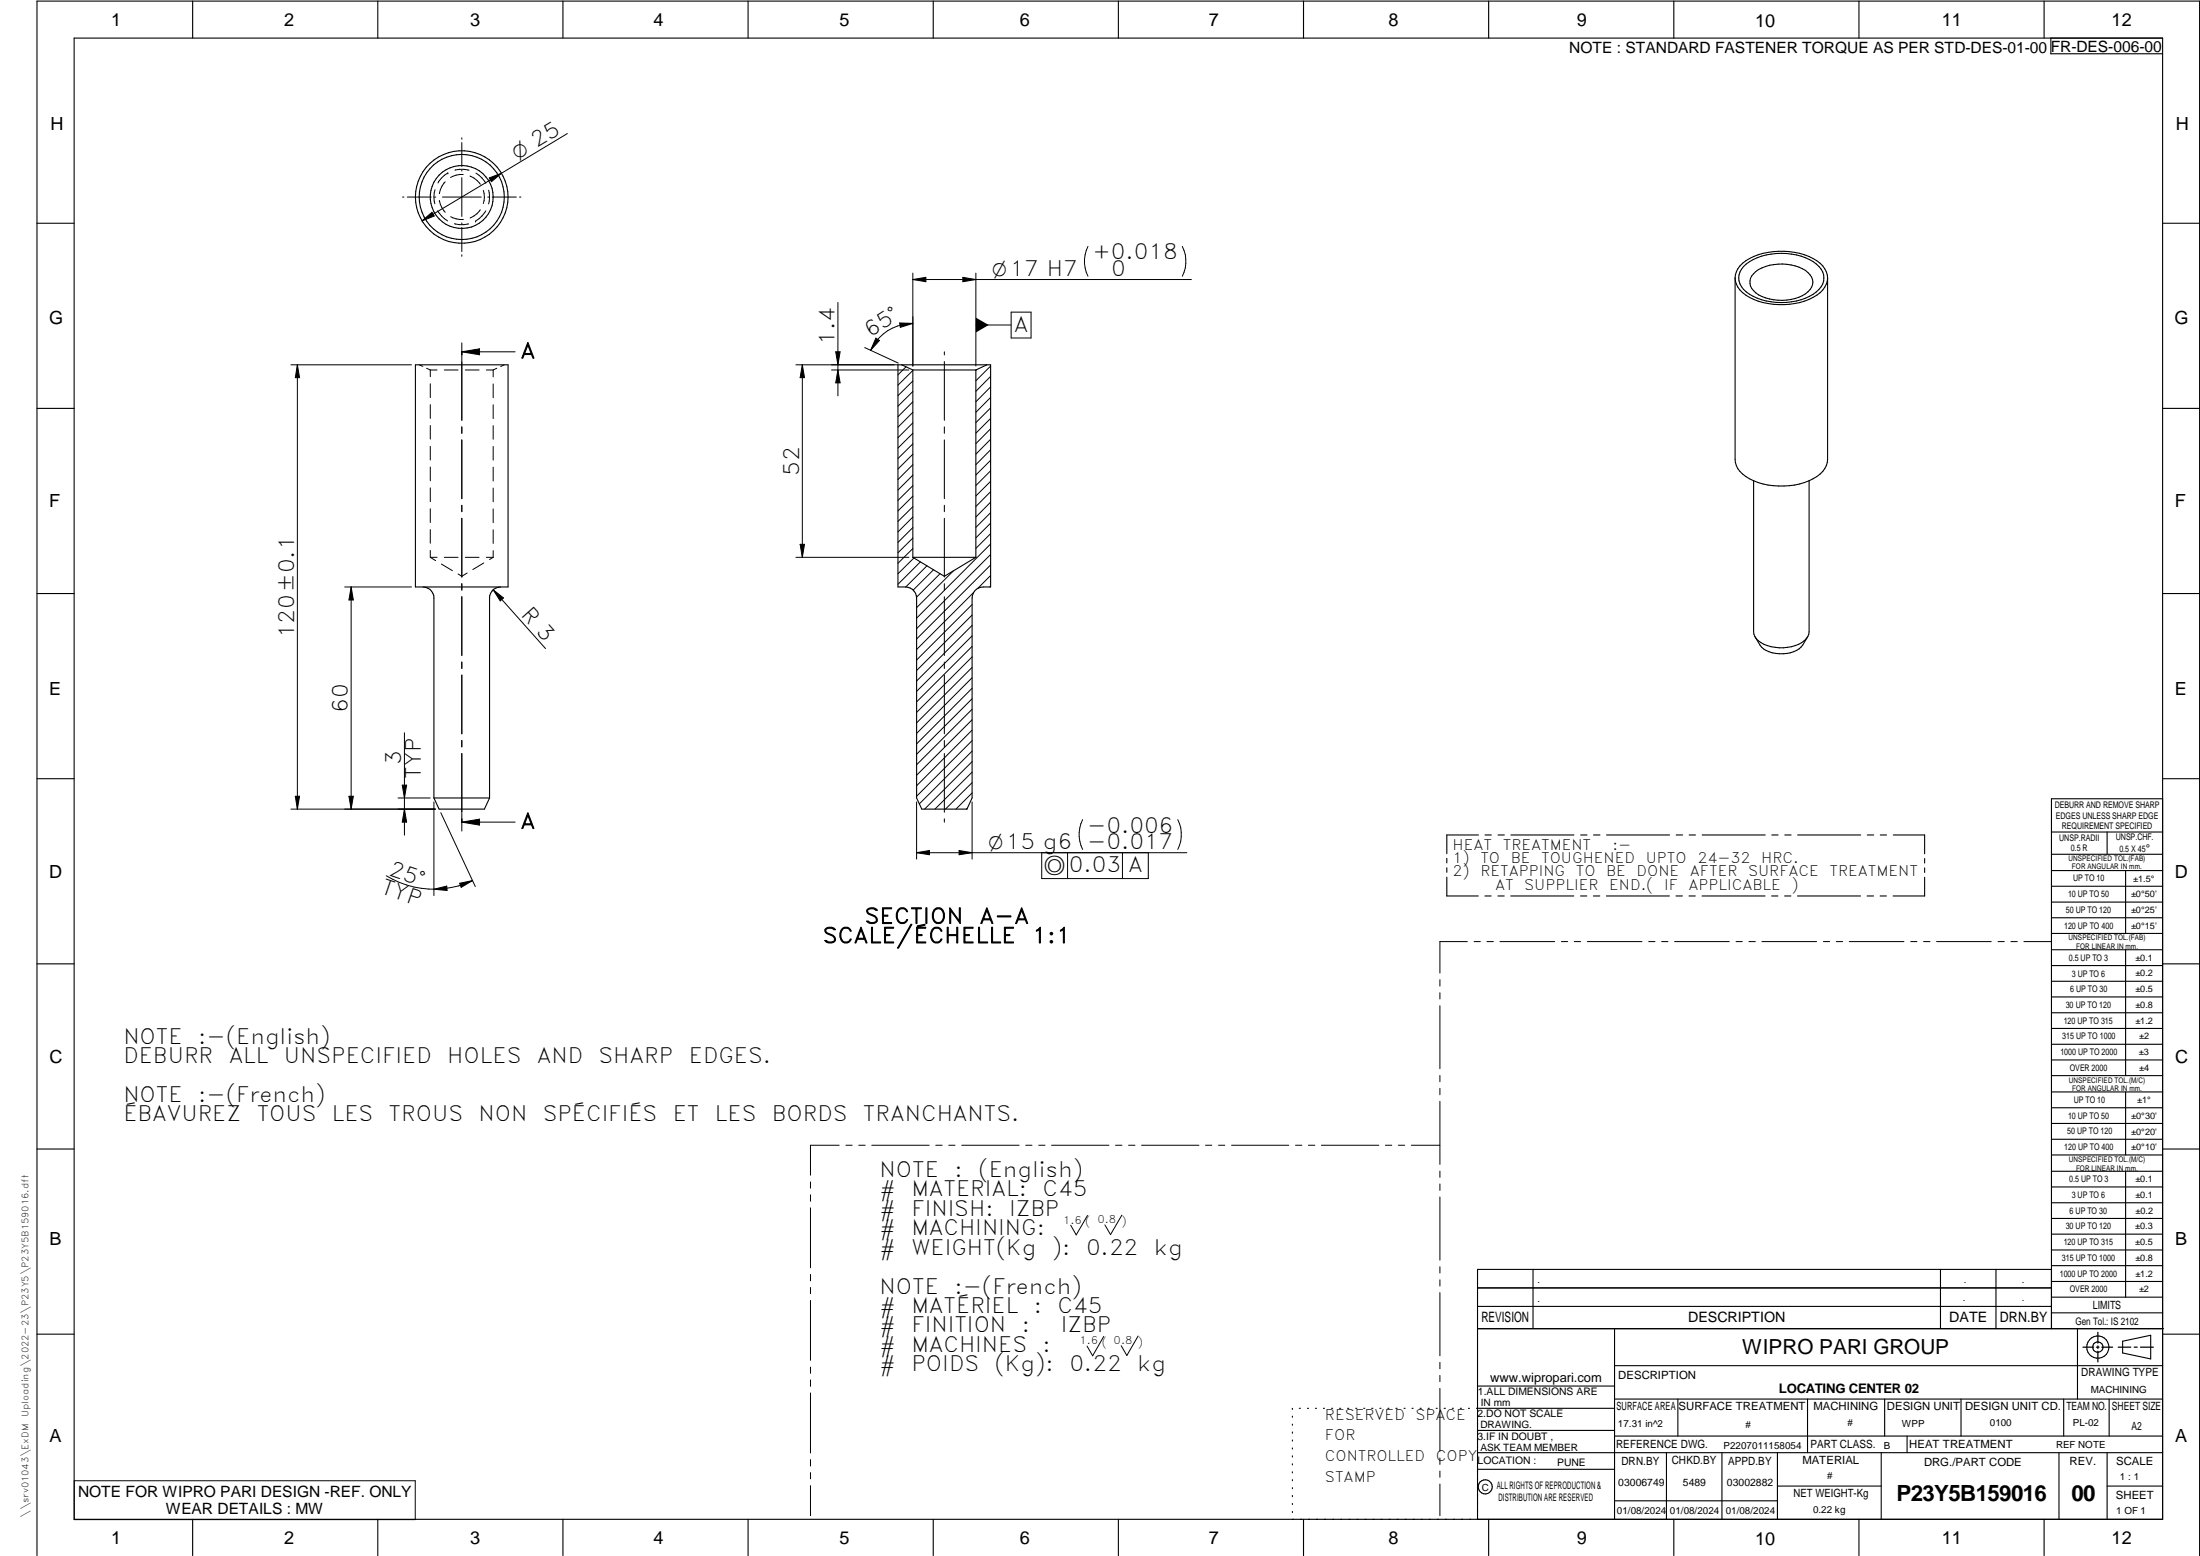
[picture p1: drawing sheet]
<svg xmlns="http://www.w3.org/2000/svg" width="594mm" height="420mm" viewBox="0 0 594 420" stroke-linecap="round" stroke-linejoin="round" font-family="sans-serif">
<g fill="none" stroke="#000" stroke-width=".3">
<path d="M20 10.3h564v400h-564zM52 .3v10M102 .3v10M152 .3v10M202 .3v10M252 .3v10M302 .3v10M352 .3v10M402 .3v10M452 .3v10M502 .3v10M552 .3v10"/>
<path d="M553.8 10.3v4.2h30.2M10 60.3h10M468.5 75.1v48.9a6.9 6.9 0 0 0 5.1 5.8 20.4 20.4 0 0 0 14.9 0M468.5 75.1a6.9 6.9 0 0 0 5.1 5.8 19.7 19.7 0 0 0 17-1.2 6 6 0 0 0 2.9-4.6M468.5 75.1a6.9 6.9 0 0 1 5.1-5.8 19.7 19.7 0 0 1 17 1.1 6 6 0 0 1 2.9 4.7M470.8 72a16.2 16.2 0 0 1 15.6-2.8 8.2 8.2 0 0 1 6.1 5.1 5 5 0 0 1-2.9 5.2 17.3 17.3 0 0 1-18.1-.7 4.4 4.4 0 0 1-.7-6.8zM474.1 73.3a12.5 12.5 0 0 1 14.1 .3 3.3 3.3 0 0 1-.7 5.7 12.8 12.8 0 0 1-13.4-.2 3.4 3.4 0 0 1 0-5.8zM493.5 75.1v48.9a6.9 6.9 0 0 1-5 5.8M584 60.3h10M112.2 98.5h25v60h-25zM242.5 98.5h25v60a4.5 4.5 0 0 0-4.4 1.1l-.3 .6-.3 1.3v54l-1.4 3h-12.2l-1.4-3v-54a3.1 3.1 0 0 0-3-3h-2zM243.5 98.5l3 1.4"/>
<path d="M246.5 99.9h17M246.5 99.9v50.6M263.5 99.9v50.6M266.5 98.5l-3 1.4M10 110.3h10M584 110.3h10M473.5 129.8v40.8a4.1 4.1 0 0 0 2.8 3.4 11.4 11.4 0 0 0 10.9-1 3.2 3.2 0 0 0 1.3-2.4v-40.8M114.2 158.5a2.92 2.92 0 0 1 3 3v54M135.2 158.5a2.92 2.92 0 0 0-3 3v54M246.5 150.5h17M263.5 150.5l-8.5 5.1-8.5-5.1M10 160.3h10"/>
<path d="M488.1 172a7.3 7.3 0 0 1-8.6 4.4 6.4 6.4 0 0 1-5.5-4.4M584 160.3h10M10 210.3h10M117.2 215.5l1.4 3h12.2l1.4-3M117.2 215.5h15M584 215.7h-30v143.1M584 210.3h10M390.7 231.8v1.2M390.7 234.3v1.2M390.7 236.9v5h8.5M399.2 225.5h-8.5v5M401 225.5h1.7"/>
<path d="M404.5 225.5h1.7M408 225.5h17M426.8 225.5h1.7M430.3 225.5h1.7M433.8 225.5h17M452.6 225.5h1.8M456.1 225.5h1.7M459.6 225.5h17.1M478.4 225.5h1.7M482 225.5h1.7M485.4 225.5h17M504.2 225.5h1.8"/>
<path d="M507.7 225.5h1.7M511.3 225.5h8.4v5M519.7 236.9v5h-8.5M519.7 231.8v1.2M519.7 234.4v1.2M554 224.7h30M554 230.7h30M554 235.1h30M554 239.3h30M569 224.7v6M574 235.1v17M401 241.9h1.7"/>
<path d="M404.5 241.9h1.7M408 241.9h17M426.8 241.9h1.7M430.3 241.9h1.7M433.8 241.9h17M452.6 241.9h1.7M456.1 241.9h1.7M459.6 241.9h17M478.4 241.9h1.7M481.9 241.9h1.7M485.4 241.9h17M504.2 241.9h1.7"/>
<path d="M507.7 241.9h1.7M554 243.6h30M554 247.8h30M554 252.1h30M554 256.5h30M574 256.5v33.9M10 260.3h10M554 260.7h30M554 265h30M554 269.2h30M554 273.5h30M554 277.7h30"/>
<path d="M584 260.3h10M554 282h30M554 286.2h30M554 290.4h30M554 294.9h30M554 299.1h30M574 294.9v17M10 310.3h10M554 303.4h30M554 307.6h30M554 311.9h30M554 316.3h30"/>
<path d="M574 316.3v34M584 310.3h10M554 320.5h30M554 324.8h30M554 329h30M554 333.2h30M554 337.5h30M399 358.8h185.2M399 352.8h155M399 347.8h155M414 342.8v16M436 358.8v51.5"/>
<path d="M524 342.8v16M539 342.8v16M554 341.8h30M554 346h30M554 350.3h30M554 354.5h30M554 342.8h-155v67.5M561 358.8v19M10 360.3h10M399 374.3h37M436 377.8h148M453.1 377.8v10"/>
<path d="M488.1 377.8v14.5M508.9 377.8v10M529.5 377.8v10M557.3 377.8v10M569.5 377.8v10M573.2 362.2l7.6-1.6v6.3l-7.6-1.6zM584 368.8h-148M584 360.3h10M349 380.3v.3M349 382.4v.3M349 384.6v.3M349 386.7v.3"/>
<path d="M349 388.8v.3M349 391v.3M349 393.1v.3M349 395.3v.3M349 397.4v.3M349 399.5v.3M350.9 380.3h.2M353.1 380.3h.2M355.2 380.3h.3M357.4 380.3h.3M359.6 380.3h.3M361.7 380.3h.3"/>
<path d="M363.9 380.3h.3M366.1 380.3h.3M368.3 380.3h.2M370.4 380.3h.3M372.6 380.3h.3M374.8 380.3h.3M376.9 380.3h.4M379.1 380.3h.3M381.3 380.3h.3M383.4 380.3h.4M385.6 380.3h.3M387.8 380.3h.3"/>
<path d="M390 380.3h.3M392.2 380.3h.3M394.3 380.3h.3M396.5 380.3h.3M398.7 380.3h37.3M399 396.7h37M399 392.3h185M399 386.2h37M436 387.8h148M450 392.3v18M465 392.3v18M480 392.3v18"/>
<path d="M508 392.3v18M515 387.8v4.5M556 392.3v18M569 392.3v18M52 410.3v9.7M102 410.3v9.7M152 410.3v9.7M202 410.3v9.7M252 410.3v9.7M302 410.3v9.7M349 401.7v.3M349 403.8v.4"/>
<path d="M349 406v.3M349 408.1v.3M352 410.3v9.7M402 410.3v9.7M436 405.3h44M452 410.3v9.7M480 401.3h28M502 410.3v9.7M552 410.3v9.7M569 401.3h15M10 420v-419.7h584v419.7"/>
<circle cx="124.7" cy="53.2" r="8.5"/>
<circle cx="124.7" cy="53.2" r="11.5"/>
<circle cx="124.7" cy="53.2" r="12.5"/>
<circle cx="566.5" cy="363.7" r="1.39"/>
<circle cx="566.5" cy="363.8" r="3"/>
<circle cx="401.1" cy="401.5" r="1.9"/>
</g>
<g fill="none" stroke="#000" stroke-width=".27">
<path d="M124.7 37.2v.4M124.7 38.5v6.5M153.2 36.1l-39.2 23.5M108.7 53.2h.4M110 53.2h6.5M114 59.6l2.7-2.3 .6 1zM117.3 53.2h.4M117.5 51.2a6.7 6.7 0 0 0-.1 3.8M118.2 56.9a7.6 7.6 0 0 0 2.7 2.7M118.7 54.2h.1M118.7 54.2a6.2 6.2 0 0 0 1.5 3.1M119.5 53.2h10.5"/>
<path d="M120.2 49.1a5.7 5.7 0 0 0-1.5 3.2M120.9 46.7a7 7 0 0 0-2.6 2.7M120.9 46.7h.1M121.7 58.5a6.1 6.1 0 0 0 3.4 .8M122.8 45.9a7.3 7.3 0 0 1 3.9 .1M124.7 45.8v.4M124.7 48v10.5M125.1 47.1a5.8 5.8 0 0 0-3.4 .8M126.9 47.5a5.8 5.8 0 0 1 2.8 2.2M128.4 59.7h.1M128.5 46.7a7.6 7.6 0 0 1 2.7 2.8M129.7 56.6a5.6 5.6 0 0 1-2.7 2.2"/>
<path d="M130.5 51.4a5.5 5.5 0 0 1 0 3.5M131.2 56.9a7.9 7.9 0 0 1-2.8 2.8M131.7 53.2h.4M131.9 51.4a7 7 0 0 1 0 3.7M132.1 48l3.3-1.2-2.7 2.3zM132.9 53.2h6.5M140.3 53.2h.4M122.7 60.4a7.2 7.2 0 0 0 3.8 .1M124.7 60.2v.4M124.7 61.4v6.5M124.7 68.8v.4M246.5 75.5l3.5-.6v1.2z"/>
<path d="M246.5 73.7v25.1M246.5 75.5h75.2M260 74.9l3.5 .6-3.5 .6zM263.5 73.7v25.1M293.8 66.5a9 9 0 0 0 0 8.1M319.3 66.5a9 9 0 0 1 0 8.1M78.6 98.5h32.5M80.3 98.5v120M80.3 98.5l.6 3.5h-1.2zM113.2 98.5l1 .4M115.2 99.4l1 .5M116.2 99.9h1.8"/>
<path d="M116.2 99.9v1.8M120 99.9h3.7M124.7 92.6v4.8M124.7 97.6v15.9M124.7 95h14.4M124.7 95l4.8-.8v1.6zM125.6 99.9h3.8M131.3 99.9h1.9M133.2 99.9v1.9M134.1 99.4l-.9 .5M136.2 98.5l-1 .5M214.9 98.5h27.5"/>
<path d="M216.7 98.5v52M216.7 98.5l.5 3.5h-1.1zM224.5 99.9h20.9M225.7 95h1.2l-.6 3.5zM226.3 81.7v25.2M226.3 99.9l.6 3.5h-1.2zM233.5 93.9l9.1 4.1M236.5 91.3l1 .6-2.4 2.7zM242.9 87.2l3.6 .1-3.4 1.1zM244.7 99l-2.2 2.2M246.5 87.3a12.4 12.4 0 0 0-11.4 7.3M255 95v.8"/>
<path d="M255 97.6v15.9M263.5 87.8h9.5M263.7 99.8l-.2 .2M267.5 98.8l-4 4M273 84.3h5.4v7h-5.4zM116.2 103.6v3.8M116.2 109.3v3.7M116.2 114.9v3.7M124.7 115.3v1.7M124.7 118.8v15.9M133.2 103.7v3.7M133.2 109.3v3.7"/>
<path d="M133.2 114.9v3.7M246.5 119.8l-4 4M246.5 100l-4 4M246.5 102.9l-4 3.9M246.5 105.7l-4 4M246.5 108.5l-4 4M246.5 111.3l-4 4.1M246.5 114.2l-4 4M246.5 117l-4 4M255 115.3v1.7M255 118.8v15.9M267.5 101.6l-4 4.1"/>
<path d="M267.5 104.5l-4 4M267.5 107.3l-4 4M267.5 110.2l-4 3.9M267.5 113l-4 4M267.5 115.8l-4 4M267.5 118.6l-4 4M116.2 120.5v3.7M116.2 126.1v3.7M116.2 131.7v3.8M116.2 137.4v3.7M124.7 136.4v1.8M124.7 140v15.8"/>
<path d="M133.2 120.6v3.6M133.2 126.2v3.7M133.2 131.8v3.7M133.2 137.4v3.7M246.5 122.6l-4 4.1M246.5 125.5l-4 4M246.5 128.3l-4 4M246.5 131.1l-4 4M246.5 134l-4 4M246.5 136.8l-4 4M246.5 139.6l-4 4M255 136.4v1.8"/>
<path d="M255 140v15.8M267.5 121.5l-4 4M267.5 124.3l-4 4M267.5 127.1l-4 4M267.5 130l-4 3.9M267.5 132.8l-4 4M267.5 135.6l-4 4M267.5 138.4l-4 4M93.1 158.5h18M94.8 158.5v60M94.8 158.5l.6 3.5h-1.2zM116.2 150.5h1.8"/>
<path d="M116.2 143v3.7M116.2 148.6v1.9M116.2 150.5l1.4 .9M119.2 152.3l3 1.8M120 150.5h3.7M124.7 157.6v1.7M125.6 150.5h3.8M126.1 154.7l-1.4 .9-1-.6M130.6 152l-2.9 1.8M131.3 150.5h1.9M133.2 159.3l2.8 2.2-.9 .8zM133.2 159.3l14.1 15.8"/>
<path d="M133.2 143v3.7M133.2 148.7v1.8M133.2 150.5l-1 .6M214.9 150.5h30.5M216.1 147h1.1l-.5 3.5zM246.5 142.5l-4 4M246.5 145.3l-4 4M246.5 148.1l-4 4M246.8 150.7l-4.3 4.2M248.5 151.7l-6 6.1M250.3 152.8l-5.7 5.7M252.1 153.8l-5.5 5.5"/>
<path d="M253.9 154.9l-6.4 6.4M255 157.6v1.7M257.5 154.1l-10 10M262.9 160l-15.4 15.4M267.5 158.2l-.3 .3M267.5 141.3l-4 3.9M267.5 144.1l-4 4M267.5 155.4l-3.5 3.5M267.5 146.9l-20 20M267.5 149.7l-20 20.1M267.5 152.6l-20 20M124.7 161.1v15.9"/>
<path d="M124.7 178.8v1.7M255 161.1v15.9M255 178.8v1.7M262.5 163.2l-15 15M262.5 166.1l-15 15M262.5 168.9l-15 15M262.5 171.7l-15 15M262.5 174.5l-15 15M262.5 177.4l-15 15M109.2 197.9v27.6M124.7 182.3v15.9M124.7 199.9v1.8"/>
<path d="M255 182.3v15.9M255 199.9v1.8M262.5 180.2l-15 15M262.5 183l-15 15M262.5 185.8l-15 15.1M262.5 188.7l-15 15M262.5 191.5l-15 15M262.5 194.4l-15 14.9M262.5 197.1l-15 15.1M262.5 200l-15 15M78.6 218.5h39M79.7 215h1.2l-.6 3.5z"/>
<path d="M94.2 215h1.2l-.6 3.5zM107.5 215.5h8.7M108.6 212h1.2l-.6 3.5zM109.2 218.5l.6 3.5h-1.2zM117.2 216.5v25.4M119 219.5l9.3 19.9M124.7 203.5v15.8M124.7 219.6v4.8M247.5 216.5v15.5M255 203.5v15.8M261.2 218.3l-.2 .2M262.5 214.1l-4.4 4.4"/>
<path d="M262.5 211.3l-7.2 7.2M262.5 202.8l-14.3 14.3M262.5 208.5l-10 10M262.5 216.5v15.5M262.5 205.7l-12.8 12.8M104.3 236.5a24.5 24.5 0 0 0 23.3 1.3M124.1 238.5l3.5-.7-3.1 1.8zM124.7 222l4.8-.8v1.6zM124.7 222h14.4M247.5 230.3h73M247.5 230.3l3.5-.6v1.1zM255 221.1v.9"/>
<path d="M259 229.7l3.5 .6-3.5 .5zM281.3 230.3v6.9h28.8v-6.9M288.3 230.3v6.9M292.3 221.3a9 9 0 0 0 0 8.1M303.1 230.3v6.9M318 221.3a9 9 0 0 1 0 8.1M117.2 240.1l3.4-.8 .1 1.2zM396.2 254.3h-7.4v8.5M398.1 254.3h1.6M401.5 254.3h1.8M405 254.3h14.8M421.6 254.3h1.7"/>
<path d="M425.1 254.3h1.7M428.6 254.3h14.8M445.2 254.3h1.7M448.7 254.3h1.7M452.2 254.3h14.8M468.8 254.3h1.7M472.3 254.3h1.7M475.8 254.3h14.8M492.4 254.3h1.7M495.8 254.3h1.8M499.4 254.3h14.7M516 254.3h1.6"/>
<path d="M519.4 254.3h1.8M522.9 254.3h14.8M539.5 254.3h1.7M543 254.3h1.7M546.5 254.3h7.4M388.8 264.5v1.8M388.8 268.1v1.6M388.8 271.6v17M388.8 290.4v1.7M388.8 293.9v1.7M388.8 297.4v17M218.9 319.2v1.6"/>
<path d="M226.6 309.2h-7.7v8.1M228.4 309.2h1.7M231.9 309.2h1.7M235.4 309.2h15.5M252.7 309.2h1.7M256.2 309.2h1.7M259.7 309.2h15.5M277 309.2h1.7M280.5 309.2h1.7M284 309.2h15.5M301.2 309.2h1.8M304.8 309.2h1.7"/>
<path d="M308.3 309.2h15.5M325.5 309.2h1.7M329.1 309.2h1.6M332.6 309.2h15.4M349.8 309.2h1.7M353.3 309.2h1.7M356.8 309.2h15.5M374.1 309.2h1.7M377.6 309.2h1.7M381.1 309.2h7.7M388.8 316.2v1.7M388.8 319.7v1.7"/>
<path d="M218.9 322.6v1.8M218.9 326.1v16.2M293.7 328.2l-3.1 5.3-1.5-2.7M302.9 328.1l-3 5.3-1.5-2.6M388.8 323.2v17.1M218.9 344.1v1.8M218.9 347.6v1.7M218.9 351.2v16.1M388.8 342.1v1.6M388.8 345.6v1.7M388.8 349v17.1M218.9 369.1v1.7"/>
<path d="M218.9 372.6v1.8M218.9 376.1v16.2M298.1 360.8l-3 5.3-1.6-2.6M307.3 360.8l-3 5.2-1.5-2.6M388.8 367.9v1.7M388.8 371.4v1.7M388.8 374.9v17M20.1 399.8h92v10.5h-92zM218.9 394.1v1.8M218.9 397.6v1.7M388.8 393.7v1.7M388.8 397.2v1.7"/>
<path d="M218.9 401.2v8.1M388.8 400.7v8.6"/>
</g>
<path d="M566.5 359.7v3M562.5 363.8h2.9M566.1 363.8h.7M566.5 363.4v.7M566.5 364.9v2.8M567.6 363.8h2.9M572 363.8h3.4M576.3 363.8h.8M578 363.8h3.5" fill="none" stroke="#000" stroke-width=".34"/>
<g fill="#000">
<path d="M114 59.6l2.7-2.3 .6 1zM132.1 48l3.3-1.2-2.7 2.3zM246.5 75.5l3.5-.6v1.2zM260 74.9l3.5 .6-3.5 .6zM124.7 95l4.8-.8v1.6zM225.7 95h1.2l-.6 3.5zM236.5 91.3l1 .6-2.4 2.7zM242.9 87.2l3.6 .1-3.4 1.1zM263.5 85.8l3.5 2-3.5 2zM80.3 98.5l.6 3.5h-1.2zM216.7 98.5l.5 3.5h-1.1zM226.3 99.9l.6 3.5h-1.2z"/>
<path d="M216.1 147h1.1l-.5 3.5zM94.8 158.5l.6 3.5h-1.2zM133.2 159.3l2.8 2.2-.9 .8zM79.7 215h1.2l-.6 3.5zM94.2 215h1.2l-.6 3.5zM108.6 212h1.2l-.6 3.5zM109.2 218.5l.6 3.5h-1.2zM124.1 238.5l3.5-.7-3.1 1.8zM124.7 222l4.8-.8v1.6zM247.5 230.3l3.5-.6v1.1zM259 229.7l3.5 .6-3.5 .5zM117.2 240.1l3.4-.8 .1 1.2z"/>
</g>
<g font-size="6">
<text x="512.1" y="405.2">P23Y5B159016</text>
<text x="559.4" y="405.2">00</text>
</g>
<g font-size="5.7">
<text x="295" y="70.1">+0.018</text>
<text x="300" y="74.6">0</text>
<text x="273.8" y="89.5">A</text>
<text x="225.4" y="93" transform="rotate(-90 225.4 93)">1.4</text>
<text x="235" y="91.3" transform="rotate(-32 235 91.3)">65°</text>
<text x="140.5" y="96.7">A</text>
<text x="215.8" y="128.4" transform="rotate(-90 215.8 128.4)">52</text>
<text x="140.5" y="166.2" transform="rotate(48 140.5 166.2)">R 3</text>
<text x="79.5" y="172.3" transform="rotate(-90 79.5 172.3)">120±0.1</text>
<text x="93.9" y="192.4" transform="rotate(-90 93.9 192.4)">60</text>
<text x="108.4" y="206.7" transform="rotate(-90 108.4 206.7)">3</text>
<text x="113.6" y="210.3" transform="rotate(-90 113.6 210.3)">TYP</text>
<text x="140.5" y="223.7">A</text>
<text x="293.6" y="224.8">-0.006</text>
<text x="293.6" y="229.4">-0.017</text>
<text x="104.7" y="236.3" transform="rotate(19 104.7 236.3)">25°</text>
<text x="288.6" y="235.5">0.03 A</text>
<text x="102.5" y="241.1" transform="rotate(19 102.5 241.1)">TYP</text>
<text x="233.5" y="249.4">SECTION</text>
<text x="264.5" y="249.4">A-A</text>
<text x="222.2" y="254.6">SCALE/ÉCHELLE</text>
<text x="278.7" y="254.6">1:1</text>
<text x="33.3" y="281.8">NOTE</text>
<text x="53.5" y="281.8">:-(English)</text>
<text x="33.3" y="287.1">DEBURR</text>
<text x="61.8" y="287.1">ALL</text>
<text x="76.7" y="287.1">UNSPECIFIED</text>
<text x="120.8" y="287.1">HOLES</text>
<text x="145" y="287.1">AND</text>
<text x="161.6" y="287.1">SHARP</text>
<text x="186" y="287.1">EDGES.</text>
<text x="33.3" y="297.6">NOTE</text>
<text x="53.5" y="297.6">:-(French)</text>
<text x="33.3" y="302.8">ÉBAVUREZ</text>
<text x="69.3" y="302.8">TOUS</text>
<text x="89.6" y="302.8">LES</text>
<text x="104.9" y="302.8">TROUS</text>
<text x="129.2" y="302.8">NON</text>
<text x="146.6" y="302.8">SPÉCIFIÉS</text>
<text x="181.7" y="302.8">ET</text>
<text x="193" y="302.8">LES</text>
<text x="208.4" y="302.8">BORDS</text>
<text x="233" y="302.8">TRANCHANTS.</text>
<text x="237.5" y="317.8">NOTE</text>
<text x="257.7" y="317.8">:</text>
<text x="264.1" y="317.8">(English)</text>
<text x="237.5" y="323">#</text>
<text x="246.1" y="323">MATERIAL:</text>
<text x="281.5" y="323">C45</text>
<text x="237.5" y="328.3">#</text>
<text x="246.1" y="328.3">FINISH:</text>
<text x="272.5" y="328.3">IZBP</text>
<text x="237.5" y="333.5">#</text>
<text x="246.1" y="333.5">MACHINING:</text>
<text x="237.5" y="338.8">#</text>
<text x="246.1" y="338.8">WEIGHT(Kg</text>
<text x="284" y="338.8">):</text>
<text x="293.3" y="338.8">0.22</text>
<text x="311.6" y="338.8">kg</text>
<text x="237.5" y="349.3">NOTE</text>
<text x="257.7" y="349.3">:-(French)</text>
<text x="237.5" y="354.5">#</text>
<text x="237.5" y="359.8">#</text>
<text x="246.1" y="354.5">MATÉRIEL</text>
<text x="246.1" y="359.8">FINITION</text>
<text x="275.9" y="359.8">:</text>
<text x="279.2" y="354.5">:</text>
<text x="285.6" y="354.5">C45</text>
<text x="286.5" y="359.8">IZBP</text>
<text x="237.5" y="365">#</text>
<text x="246.1" y="365">MACHINES</text>
<text x="281.5" y="365">:</text>
<text x="237.5" y="370.3">#</text>
<text x="246.1" y="370.3">POIDS</text>
<text x="268.5" y="370.3">(Kg):</text>
<text x="288.8" y="370.3">0.22</text>
<text x="307.1" y="370.3">kg</text>
</g>
<text font-size="5.6" x="470.5" y="365.5">WIPRO PARI GROUP</text>
<g font-size="5.4">
<text x="139.7" y="43.2" transform="rotate(-31 139.7 43.2)">O 25</text>
<text x="268" y="74.6">O17 H7</text>
<text x="266.9" y="229.4">O15 g6</text>
<text x="281.9" y="235.5">a</text>
</g>
<g font-size="4.9">
<text x="30" y="6.9">1</text>
<text x="76.7" y="6.9">2</text>
<text x="127" y="6.9">3</text>
<text x="176.5" y="6.9">4</text>
<text x="226.7" y="6.9">5</text>
<text x="275.4" y="6.9">6</text>
<text x="326.4" y="6.9">7</text>
<text x="375" y="6.9">8</text>
<text x="425.8" y="6.9">9</text>
<text x="473.9" y="7.3">10</text>
<text x="524.3" y="6.9">11</text>
<text x="570.2" y="6.9">12</text>
<text x="13.6" y="35.1">H</text>
<text x="587.6" y="35.1">H</text>
<text x="13.2" y="87.5">G</text>
<text x="587.2" y="87.5">G</text>
<text x="13.2" y="137">F</text>
<text x="587.2" y="137">F</text>
<text x="13.2" y="187.6">E</text>
<text x="587.2" y="187.6">E</text>
<text x="13.2" y="237">D</text>
<text x="587.2" y="237">D</text>
<text x="13.4" y="287.1">C</text>
<text x="587.4" y="287.1">C</text>
<text x="13.4" y="336.2">B</text>
<text x="587.4" y="336.2">B</text>
<text x="13.4" y="389.3">A</text>
<text x="587.4" y="389.3">A</text>
<text x="30" y="416.9">1</text>
<text x="76.7" y="416.9">2</text>
<text x="127" y="416.9">3</text>
<text x="176.5" y="416.9">4</text>
<text x="226.7" y="416.9">5</text>
<text x="275.4" y="416.9">6</text>
<text x="326.4" y="416.9">7</text>
<text x="375" y="416.9">8</text>
<text x="425.8" y="416.9">9</text>
<text x="473.9" y="417.3">10</text>
<text x="524.3" y="416.9">11</text>
<text x="570.2" y="416.9">12</text>
</g>
<g font-size="4.2">
<text x="423.7" y="14.3">NOTE : STANDARD FASTENER TORQUE AS PER STD-DES-01-00</text>
<text x="553.8" y="14">FR-DES-006-00</text>
<text x="21.1" y="404.3">NOTE FOR WIPRO PARI DESIGN -REF. ONLY</text>
<text x="44.8" y="408.8">WEAR DETAILS : MW</text>
</g>
<g font-size="3.9">
<text x="392.3" y="229.4">HEAT</text>
<text x="392.3" y="233">1)</text>
<text x="399.7" y="233">TO</text>
<text x="405.8" y="229.4">TREATMENT</text>
<text x="408" y="233">BE</text>
<text x="416.2" y="233">TOUGHENED</text>
<text x="435.4" y="229.4">:-</text>
<text x="444.4" y="233">UPTO</text>
<text x="458.4" y="233">24-32</text>
<text x="475.6" y="233">HRC.</text>
<text x="392.3" y="236.6">2)</text>
<text x="399.7" y="236.6">RETAPPING</text>
<text x="425.5" y="236.6">TO</text>
<text x="433.7" y="236.6">BE</text>
<text x="441.9" y="236.6">DONE</text>
<text x="456.3" y="236.6">AFTER</text>
<text x="472" y="236.6">SURFACE</text>
<text x="494" y="236.6">TREATMENT</text>
<text x="403.7" y="240.2">AT</text>
<text x="411.6" y="240.2">SUPPLIER</text>
<text x="434.5" y="240.2">END.(</text>
<text x="449.4" y="240.2">IF</text>
<text x="455.9" y="240.2">APPLICABLE</text>
<text x="483.7" y="240.2">)</text>
<text x="400" y="357.1">REVISION</text>
<text x="455.9" y="357.1">DESCRIPTION</text>
<text x="526.4" y="357.1">DATE</text>
<text x="540" y="357.1">DRN.BY</text>
<text x="357.8" y="383.3">RESERVED</text>
<text x="382.3" y="383.3">SPACE</text>
<text x="357.8" y="388.9">FOR</text>
<text x="357.8" y="394.5">CONTROLLED</text>
<text x="387.8" y="394.5">COPY</text>
<text x="357.8" y="400">STAMP</text>
</g>
<text font-size="3.6" x="480.4" y="376.1">LOCATING CENTER 02</text>
<text font-size="3.5" x="402.4" y="373.3">www.wipropari.com</text>
<g font-size="3.1">
<text x="565.1" y="353.5">LIMITS</text>
<text x="562" y="371.7">DRAWING TYPE</text>
<text x="437" y="372.3">DESCRIPTION</text>
<text x="436.5" y="380.8">SURFACE AREA</text>
<text x="453.3" y="380.8">SURFACE TREATMENT</text>
<text x="489.7" y="380.8">MACHINING</text>
<text x="509.5" y="380.8">DESIGN UNIT</text>
<text x="530.6" y="380.8">DESIGN UNIT CD.</text>
<text x="558" y="380.6">TEAM NO.</text>
<text x="570.3" y="380.7">SHEET SIZE</text>
<text x="575.6" y="386.1">A2</text>
<text x="436.4" y="391.1">REFERENCE DWG.</text>
<text x="437.8" y="395.5">DRN.BY</text>
<text x="451.4" y="395.4">CHKD.BY</text>
<text x="466.6" y="395.5">APPD.BY</text>
<text x="486.7" y="395.4">MATERIAL</text>
<text x="488.9" y="390.9">PART CLASS.</text>
<text x="515.6" y="390.9">HEAT TREATMENT</text>
<text x="519.6" y="395.9">DRG./PART CODE</text>
<text x="558.9" y="395.5">REV.</text>
<text x="571.4" y="395.6">SCALE</text>
<text x="484.3" y="404.2">NET WEIGHT-Kg</text>
<text x="571.4" y="404.7">SHEET</text>
</g>
<text font-size="3" x="579.5" y="230.1">°</text>
<g font-size="2.8">
<text x="287.1" y="330.4">1.6 ( 0.8 )</text>
<text x="560.4" y="357.7">Gen Tol.: IS 2102</text>
<text x="291.5" y="363">1.6 ( 0.8 )</text>
<text x="399.1" y="376.6">1.ALL DIMENSIONS ARE</text>
<text x="399" y="382.7">2.DO NOT SCALE</text>
<text x="399" y="388.7">3.IF IN DOUBT ,</text>
<text x="399" y="395.4">LOCATION :</text>
<text x="420.5" y="396">PUNE</text>
<text x="404.2" y="402">ALL RIGHTS OF REPRODUCTION &amp;</text>
<text x="437" y="401.2">03006749</text>
<text x="454.4" y="401.2">5489</text>
<text x="466.3" y="401.2">03002882</text>
<text x="404.7" y="405.4">DISTRIBUTION ARE RESERVED</text>
</g>
<g font-size="2.7">
<text x="564.6" y="376.2">MACHINING</text>
<text x="399.9" y="379.7">IN mm</text>
<text x="399.7" y="385.7">DRAWING.</text>
<text x="436.9" y="385.4">17.31 in^2</text>
<text x="471.4" y="385.5">#</text>
<text x="498.9" y="385">#</text>
<text x="513.6" y="385.3">WPP</text>
<text x="537.3" y="385.1">0100</text>
<text x="559.7" y="385.1">PL-02</text>
<text x="399.7" y="391.8">ASK TEAM MEMBER</text>
<text x="465.4" y="391.2">P2207011158054</text>
<text x="508.7" y="391.2">B</text>
<text x="555.2" y="391.1">REF NOTE</text>
<text x="493.4" y="399.5">#</text>
<text x="572.5" y="399.7">1 : 1</text>
<text x="400.1" y="402.5">C</text>
<text x="436.6" y="408.7">01/08/2024</text>
<text x="450.9" y="408.8">01/08/2024</text>
<text x="466" y="408.9">01/08/2024</text>
<text x="489.6" y="408.5">0.22 kg</text>
<text x="571.4" y="408.7">1 OF 1</text>
</g>
<g font-size="2.5">
<text x="554.9" y="218.3">DEBURR AND REMOVE SHARP</text>
<text x="555.2" y="221">EDGES UNLESS SHARP EDGE</text>
<text x="556.1" y="227.1">UNSP.RADII</text>
<text x="556.8" y="223.8">REQUIREMENT SPECIFIED</text>
<text x="571.4" y="226.9">UNSP.CHF.</text>
<text x="559.2" y="229.9">0.5 R</text>
<text x="572.3" y="230.1">0.5 X 45</text>
<text x="559.8" y="238">UP TO 10</text>
<text x="576.1" y="238.1">±1.5°</text>
<text x="558.5" y="242.2">10 UP TO 50</text>
<text x="575.5" y="242.3">±0°50'</text>
<text x="557.4" y="250.7">120 UP TO 400</text>
<text x="557.9" y="246.5">50 UP TO 120</text>
<text x="575.5" y="250.7">±0°15'</text>
<text x="575.5" y="246.5">±0°25'</text>
<text x="558.7" y="259.4">0.5 UP TO 3</text>
<text x="559.5" y="263.7">3 UP TO 6</text>
<text x="576.6" y="263.6">±0.2</text>
<text x="576.6" y="259.4">±0.1</text>
<text x="559" y="267.9">6 UP TO 30</text>
<text x="576.6" y="267.9">±0.5</text>
<text x="557.8" y="272.2">30 UP TO 120</text>
<text x="576.6" y="272.2">±0.8</text>
<text x="556.9" y="280.7">315 UP TO 1000</text>
<text x="557.3" y="276.4">120 UP TO 315</text>
<text x="576.6" y="276.4">±1.2</text>
<text x="577.7" y="280.7">±2</text>
<text x="556.4" y="284.9">1000 UP TO 2000</text>
<text x="577.6" y="284.9">±3</text>
<text x="558.9" y="289.2">OVER 2000</text>
<text x="577.7" y="289.3">±4</text>
<text x="560" y="297.9">UP TO 10</text>
<text x="577.1" y="297.9">±1°</text>
<text x="558.5" y="302.1">10 UP TO 50</text>
<text x="575.5" y="302.1">±0°30'</text>
<text x="557.4" y="310.6">120 UP TO 400</text>
<text x="558.2" y="306.3">50 UP TO 120</text>
<text x="575.5" y="310.6">±0°10'</text>
<text x="575.5" y="306.4">±0°20'</text>
<text x="558.8" y="319.2">0.5 UP TO 3</text>
<text x="559.4" y="323.4">3 UP TO 6</text>
<text x="576.6" y="319.2">±0.1</text>
<text x="576.6" y="323.5">±0.1</text>
<text x="558.9" y="327.7">6 UP TO 30</text>
<text x="576.7" y="327.7">±0.2</text>
<text x="557.8" y="332">30 UP TO 120</text>
<text x="576.6" y="332">±0.3</text>
<text x="556.8" y="340.5">315 UP TO 1000</text>
<text x="557.3" y="336.3">120 UP TO 315</text>
<text x="576.6" y="336.3">±0.5</text>
<text x="576.6" y="340.5">±0.8</text>
<text x="415.2" y="346.4">.</text>
<text x="530.3" y="346.5">.</text>
<text x="545.9" y="346.4">.</text>
<text x="556.2" y="344.7">1000 UP TO 2000</text>
<text x="576.6" y="344.7">±1.2</text>
<text x="415.2" y="351.5">.</text>
<text x="530" y="351.3">.</text>
<text x="545.9" y="351.4">.</text>
<text x="558.9" y="349">OVER 2000</text>
<text x="577.6" y="349">±2</text>
</g>
<g font-size="2.4">
<text x="7.7" y="382.7" transform="rotate(-90 7.7 382.7)">Uploading\2022-23\P23Y5\P23Y5B159016.dft</text>
<text x="7.7" y="409.8" transform="rotate(-90 7.7 409.8)">\\srv01043\ExDM</text>
</g>
<g font-size="2.1">
<text x="558.5" y="232.4">UNSPECIFIED TOL.(FAB)</text>
<text x="559.5" y="234.7">FOR ANGULAR IN mm.</text>
<text x="558.6" y="253.9">UNSPECIFIED TOL.(FAB)</text>
<text x="560.7" y="256.3">FOR LINEAR IN mm.</text>
<text x="558.7" y="292.3">UNSPECIFIED TOL.(M/C)</text>
<text x="559.6" y="294.7">FOR ANGULAR IN mm.</text>
<text x="558.7" y="313.7">UNSPECIFIED TOL.(M/C)</text>
<text x="560.6" y="316.1">FOR LINEAR IN mm.</text>
</g>
</svg>
